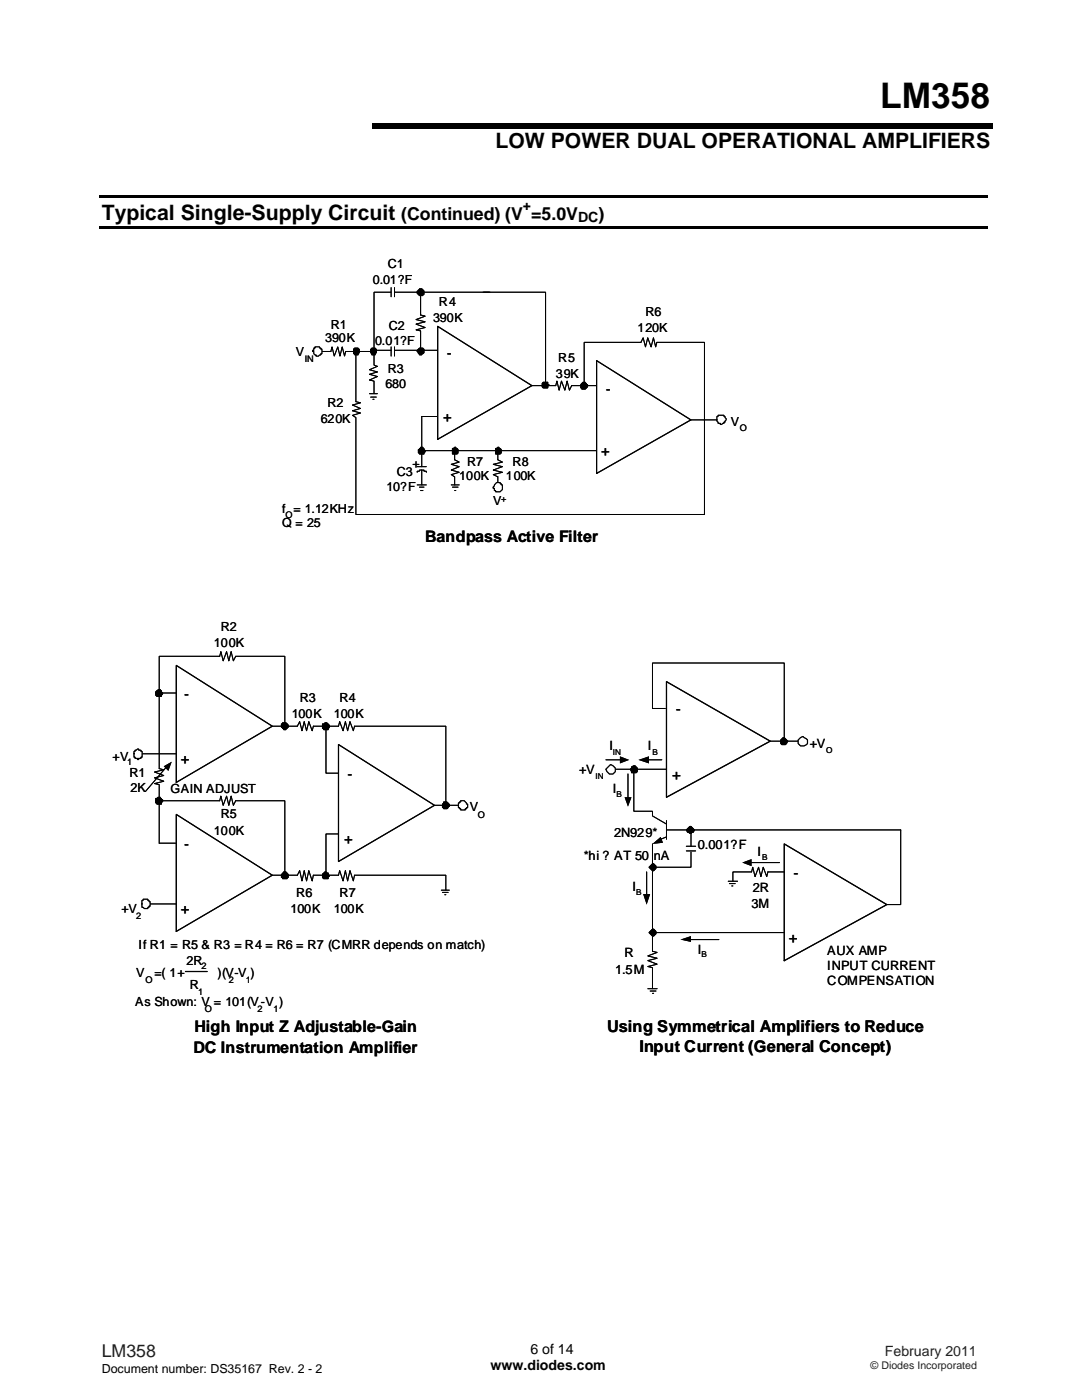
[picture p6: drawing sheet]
<svg xmlns="http://www.w3.org/2000/svg" width="216mm" height="279mm" viewBox="0 0 216 279" stroke-linecap="round" stroke-linejoin="round" font-family="sans-serif">
<path d="M19.8 39h177.2v.5h-177.2zM74.3 24.5h123.8v1.1h-123.8zM19.8 45.1h177.2v.5h-177.2z" fill="#000"/>
<g fill="none" stroke="#000" stroke-width=".2">
<path d="M78 58.3h-3.4v14.6l.7 .2-1.6 .7 1.6 .4-1.6 .5 1.6 .4-1.6 .7 .9 .3v2.5M78 57.4v1.8M78.7 58.3h5.2M78.7 57.4v1.8M83.2 58.1h.3v-.3h.2v-.2h.5l.4 .5v.7h-.2v.2h-.7a.72 .72 0 0 1-.5-.9zM96.4 58.3h12.5v18.2M97.7 58.3h-13.8v4.6l.9 .2-1.8 .7 1.8 .4-1.8 .5 1.8 .7-1.8 .4 .9 .2v4.1M64.2 70.1h1.8l.3-.9 .4 1.9 .7-1.9 .4 1.9 .5-1.9 .4 1.9 .3-1h5.9M70.5 69.7l.3-.2h.7v.2h.2v.7l-.2 .2v.2h-.7v-.2h-.3zM71 69.9v10.3M73.7 78.6h1.6M74 69.7h.2v-.2h.7v.2h.2v.7l-.2 .2v.2h-.7v-.2l-.2-.2z"/>
<path d="M74 79.2h1.1M74.4 79.7h.2M74.6 69.9h3.4M78 69.2v1.9M78.7 69.9h8.6M78.7 69.2v1.9M83.2 69.9l.5-.4h.7v.2h.2v.7l-.2 .2h-.2v.2h-.5v-.2h-.2l-.3-.5zM106.1 77h4.8M83.2 94.3v-.3h.5v-.2h.9v.2h.5v.3M83.2 96.8h1.9M83.2 93.1h1.9M83.7 97.2h.9"/>
<path d="M83.9 97.9h.5M84.2 83.1h2.9h-2.9v10M84.2 93.8v3M84.4 89.9h34.6M90 96.8h1.6M90.3 97.2h1.1M90.7 91.8l.9 .4-1.6 .5 1.6 .4-1.6 .7 1.6 .5-1.6 .4 .7 .5M90.7 97.9h.3M99.3 91.8l.9 .4-1.8 .5 1.8 .4-1.8 .7 1.8 .5-1.8 .4 .9 .5"/>
</g>
<path d="M87.3 65.1l18.8 11.9-18.8 10.7z" fill="none" stroke="#000" stroke-width=".23"/>
<g fill="#000">
<path d="M83.2 58.1h.3v-.2h.2v-.3h.5l.4 .5v.7h-.2v.2h-.7l-.5-.5z" fill-rule="evenodd"/>
<path d="M70.5 69.7l.3-.2h.7v.2h.2v.7l-.2 .2v.2h-.7v-.2h-.3z" fill-rule="evenodd"/>
<path d="M74 69.7h.2v-.2h.7v.2h.2v.7l-.2 .2v.2h-.7v-.2l-.2-.2z" fill-rule="evenodd"/>
<path d="M83.2 69.9l.5-.4h.7v.2h.2v.7l-.2 .2h-.2v.2h-.5v-.2h-.2l-.3-.5z" fill-rule="evenodd"/>
</g>
<path d="M62.6 69.5h.3v-.3h.9v.3l.4 .2v.9h-.2v.2h-.2l-.3 .3h-.4v-.3l-.5-.2v-.5h-.2v-.2h.2z" fill-rule="evenodd" fill="#fff"/>
<path d="M62.6 69.5h.3v-.3h.9v.3l.4 .2v.9h-.2v.2h-.2l-.3 .3h-.4v-.3l-.5-.2v-.5h-.2v-.2h.2z" fill="none" stroke="#000" stroke-width=".23"/>
<path d="M71 80.2l.9 .2-1.6 .4 1.6 .7-1.6 .5 1.6 .4-1.6 .5 .7 .4v19.4h69.6M90.7 89.9v1.9M90.7 95.2v1.6M99.3 89.9v1.9M99.3 95.2v1.6" fill="none" stroke="#000" stroke-width=".2"/>
<path d="M99.1 96.3h.7l.2 .5h.2v.9l-.4 .4h-.9v-.2h-.2v-.4h-.3l.3-.7z" fill-rule="evenodd" fill="#fff"/>
<path d="M119 72l18.9 11.8-18.9 10.7zM99.1 96.3h.7l.2 .5h.2v.9l-.4 .4h-.9v-.2h-.2v-.4h-.3l.3-.7z" fill="none" stroke="#000" stroke-width=".23"/>
<g fill="#000">
<path d="M108.4 76.3h.9v.5h.2v.2h-.2v.4h-.9a.86 .86 0 0 1 0-1.1z" fill-rule="evenodd"/>
<path d="M116.1 76.5l.2-.2h.5v.2h.2v.3h.2v.4l-.4 .5h-.7v-.3h-.2v-.6z" fill-rule="evenodd"/>
<path d="M83.5 89.7h.2v-.2h.2v-.2h.5v.2h.2l.2 .4-.2 .7h-.9v-.2h-.2z" fill-rule="evenodd"/>
<path d="M90.3 89.5l.7-.2v.2h.2l.2 .2v.7l-.2 .2h-.9z" fill-rule="evenodd"/>
<path d="M98.9 89.5l.7-.2v.2h.2l.2 .2v.7l-.2 .2h-.9z" fill-rule="evenodd"/>
</g>
<path d="M108.4 76.3h.9v.5h.2v.2h-.2v.4h-.9a.86 .86 0 0 1 0-1.1zM110.9 77l.2-.9 .5 1.8 .4-1.8 .7 1.8 .5-1.8 .4 1.8 .5-.9h4.9M116.1 76.5l.2-.2h.5v.2h.2v.3h.2v.4l-.4 .5h-.7v-.3h-.2v-.6zM116.6 76.8v-8.5h11.3l.4-.9 .5 1.8 .4-1.8 .7 1.8 .5-1.8 .4 1.8 .3-.9h9.5v34.4M83.5 89.7h.2v-.2h.2v-.2h.5v.2h.2l.2 .4-.2 .7h-.9v-.2h-.2zM90.3 89.5l.7-.2v.2h.2l.2 .2v.7l-.2 .2h-.9zM98.9 89.5l.7-.2v.2l.4 .2v.7l-.2 .2h-.9zM137.9 83.8h5.2" fill="none" stroke="#000" stroke-width=".2"/>
<path d="M143.1 83.1h.2v-.2h1.1v.2h.3l.2 .5-.2 .6h-.3v.3h-.2l-.2 .2h-.3v-.2h-.4v-.3l-.2-.2z" fill-rule="evenodd" fill="#fff"/>
<path d="M87.3 65.1l18.8 11.9-18.8 10.7zM143.3 82.9h1.1v.2h.3l.2 .7-.2 .4h-.3v.3h-.2l-.2 .2h-.3v-.2h-.4v-.3l-.2-.2v-.9h.2z" fill="none" stroke="#000" stroke-width=".23"/>
<g fill="none" stroke="#000" stroke-width=".2">
<path d="M78 58.3h-3.4v14.6l.7 .2-1.6 .7 1.6 .4-1.6 .5 1.6 .4-1.6 .7 .9 .3v2.5M78 57.4v1.8M78.7 58.3h5.2M78.7 57.4v1.8M83.2 58.1h.3v-.3h.2v-.2h.5l.4 .5v.7h-.2v.2h-.7a.72 .72 0 0 1-.5-.9zM96.4 58.3h12.5v18.2M97.7 58.3h-13.8v4.6l.9 .2-1.8 .7 1.8 .4-1.8 .5 1.8 .7-1.8 .4 .9 .2v4.1M64.2 70.1h1.8l.3-.9 .4 1.9 .7-1.9 .4 1.9 .5-1.9 .4 1.9 .3-1h5.9M70.5 69.7l.3-.2h.7v.2h.2v.7l-.2 .2v.2h-.7v-.2h-.3zM71 69.9v10.3M73.7 78.6h1.6M74 69.7h.2v-.2h.7v.2h.2v.7l-.2 .2v.2h-.7v-.2l-.2-.2z"/>
<path d="M74 79.2h1.1M74.4 79.7h.2M74.6 69.9h3.4M78 69.2v1.9M78.7 69.9h8.6M78.7 69.2v1.9M83.2 69.9l.5-.4h.7v.2h.2v.7l-.2 .2h-.2v.2h-.5v-.2h-.2l-.3-.5zM106.1 77h4.8M83.2 94.3v-.3h.5v-.2h.9v.2h.5v.3M83.2 96.8h1.9M83.2 93.1h1.9M83.7 97.2h.9"/>
<path d="M83.9 97.9h.5M84.2 83.1h2.9h-2.9v10M84.2 93.8v3M84.4 89.9h34.6M90 96.8h1.6M90.3 97.2h1.1M90.7 91.8l.9 .4-1.6 .5 1.6 .4-1.6 .7 1.6 .5-1.6 .4 .7 .5M90.7 97.9h.3M99.3 91.8l.9 .4-1.8 .5 1.8 .4-1.8 .7 1.8 .5-1.8 .4 .9 .5"/>
</g>
<g fill="#000">
<path d="M83.2 58.1h.3v-.2h.2v-.3h.5l.4 .5v.7h-.2v.2h-.7l-.5-.5z" fill-rule="evenodd"/>
<path d="M70.5 69.7l.3-.2h.7v.2h.2v.7l-.2 .2v.2h-.7v-.2h-.3z" fill-rule="evenodd"/>
<path d="M74 69.7h.2v-.2h.7v.2h.2v.7l-.2 .2v.2h-.7v-.2l-.2-.2z" fill-rule="evenodd"/>
<path d="M83.2 69.9l.5-.4h.7v.2h.2v.7l-.2 .2h-.2v.2h-.5v-.2h-.2l-.3-.5z" fill-rule="evenodd"/>
</g>
<path d="M62.6 69.5h.3v-.3h.9v.3l.4 .2v.9h-.2v.2h-.2l-.3 .3h-.4v-.3l-.5-.2v-.5h-.2v-.2h.2z" fill-rule="evenodd" fill="#fff"/>
<path d="M62.6 69.5h.3v-.3h.9v.3l.4 .2v.9h-.2v.2h-.2l-.3 .3h-.4v-.3l-.5-.2v-.5h-.2v-.2h.2z" fill="none" stroke="#000" stroke-width=".23"/>
<path d="M71 80.2l.9 .2-1.6 .4 1.6 .7-1.6 .5 1.6 .4-1.6 .5 .7 .4v19.4h69.6M90.7 89.9v1.9M90.7 95.2v1.6M99.3 89.9v1.9M99.3 95.2v1.6" fill="none" stroke="#000" stroke-width=".2"/>
<path d="M99.1 96.3h.7l.2 .5h.2v.9l-.4 .4h-.9v-.2h-.2v-.4h-.3l.3-.7z" fill-rule="evenodd" fill="#fff"/>
<path d="M119 72l18.9 11.8-18.9 10.7zM99.1 96.3h.7l.2 .5h.2v.9l-.4 .4h-.9v-.2h-.2v-.4h-.3l.3-.7z" fill="none" stroke="#000" stroke-width=".23"/>
<g fill="#000">
<path d="M108.4 76.3h.9v.5h.2v.2h-.2v.4h-.9a.86 .86 0 0 1 0-1.1z" fill-rule="evenodd"/>
<path d="M116.1 76.5l.2-.2h.5v.2h.2v.3h.2v.4l-.4 .5h-.7v-.3h-.2v-.6z" fill-rule="evenodd"/>
<path d="M83.5 89.7h.2v-.2h.2v-.2h.5v.2h.2l.2 .4-.2 .7h-.9v-.2h-.2z" fill-rule="evenodd"/>
<path d="M90.3 89.5l.7-.2v.2h.2l.2 .2v.7l-.2 .2h-.9z" fill-rule="evenodd"/>
<path d="M98.9 89.5l.7-.2v.2h.2l.2 .2v.7l-.2 .2h-.9z" fill-rule="evenodd"/>
</g>
<path d="M108.4 76.3h.9v.5h.2v.2h-.2v.4h-.9a.86 .86 0 0 1 0-1.1zM110.9 77l.2-.9 .5 1.8 .4-1.8 .7 1.8 .5-1.8 .4 1.8 .5-.9h4.9M116.1 76.5l.2-.2h.5v.2h.2v.3h.2v.4l-.4 .5h-.7v-.3h-.2v-.6zM116.6 76.8v-8.5h11.3l.4-.9 .5 1.8 .4-1.8 .7 1.8 .5-1.8 .4 1.8 .3-.9h9.5v34.4M83.5 89.7h.2v-.2h.2v-.2h.5v.2h.2l.2 .4-.2 .7h-.9v-.2h-.2zM90.3 89.5l.7-.2v.2h.2l.2 .2v.7l-.2 .2h-.9zM98.9 89.5l.7-.2v.2l.4 .2v.7l-.2 .2h-.9zM137.9 83.8h5.2" fill="none" stroke="#000" stroke-width=".2"/>
<path d="M143.1 83.1h.2v-.2h1.1v.2h.3l.2 .5-.2 .6h-.3v.3h-.2l-.2 .2h-.3v-.2h-.4v-.3l-.2-.2z" fill-rule="evenodd" fill="#fff"/>
<path d="M143.3 82.9h1.1v.2h.3l.2 .7-.2 .4h-.3v.3h-.2l-.2 .2h-.3v-.2h-.4v-.3l-.2-.2v-.9h.2zM35.2 132.8l19.1 12.1-19.1 11.2zM67.5 148.6l19.2 12.1-19.2 11.2zM35.2 162.5l19.1 12.2-19.1 11.2z" fill="none" stroke="#000" stroke-width=".23"/>
<path d="M31.8 138.3h3.4M28.3 150.4h6.9M31.8 159.8h12l.3-.9 .4 1.8 .7-1.8 .5 1.8 .4-1.8 .5 1.8 .4-.9h9.8v14.9M54.3 144.9h5l.5-.9 .5 1.8 .4-1.8 .5 1.8 .4-1.8 .7 1.8 .2-.9h5l.3-.9 .7 1.8 .4-1.8 .5 1.8 .4-1.8 .7 1.8 .2-.9h18.3v15.8M56.8 144.9v-13.9h-9.8l-.4 .9-.5-1.9-.4 1.9-.5-1.9-.7 1.9-.4-1.9-.3 1h-12v22.4l.9 .2-1.9 .5 1.9 .7-1.9 .4 1.9 .7-1.9 .5 1 .2v11.7h3.4M65 144.9v9.4h2.5M54.3 174.7h5l.5-.9 .5 2 .4-2 .5 2 .4-2 .7 2 .2-1.1h5l.3-.9 .7 2 .4-2 .5 2 .4-2 .7 2 .2-1.1h18.3v3M67.5 166.4h-2.5v8.3M86.7 160.7h4.8" fill="none" stroke="#000" stroke-width=".2"/>
<path d="M27 149.7l.7-.2v.2h.4v.3h.2v1.1h-.2v.2h-.4v.3h-.3v-.3h-.4v-.2h-.2v-1.1h.2z" fill-rule="evenodd" fill="#fff"/>
<path d="M27 149.7l.7-.2v.2h.4v.3h.2v1.1h-.2v.2h-.4v.3h-.3v-.3h-.4v-.2h-.2v-1.1h.2z" fill="none" stroke="#000" stroke-width=".23"/>
<path d="M29.9 180.4h5.3" fill="none" stroke="#000" stroke-width=".2"/>
<path d="M28.6 179.5h.9v.2h.2v.2h.2v.9h-.2v.3h-.2v.2h-.7l-.2-.2h-.3v-1.4h.3z" fill-rule="evenodd" fill="#fff"/>
<path d="M28.6 179.5h.9v.2h.2v.2h.2v.9h-.2v.3h-.2v.2h-.7l-.2-.2h-.3v-1.4h.3z" fill="none" stroke="#000" stroke-width=".23"/>
<g fill="#000">
<path d="M31.1 138.1l.2-.3h.2v-.2h.5v.2h.2v.3l.2 .2-.2 .7h-.9l-.2-.3z" fill-rule="evenodd"/>
<path d="M31.1 159.3h.2l.2-.2h.5v.2h.2v.3h.2v.4h-.2v.5h-.9v-.2h-.2z" fill-rule="evenodd"/>
<path d="M56.2 144.5h.2v-.2h.7l.4 .4v.5h-.2v.2h-.2v.2h-.5l-.2-.4h-.2z" fill-rule="evenodd"/>
<path d="M64.3 144.5h.5v-.2h.5v.2l.4 .2v.5l-.2 .2v.2h-.9v-.2h-.3z" fill-rule="evenodd"/>
<path d="M56.6 174h.5v.2h.2v.3h.2v.6h-.2v.3h-.9v-.3h-.2v-.6h.2z" fill-rule="evenodd"/>
<path d="M64.3 174.5l.3-.3h.2v-.2l.7 .2v.5h.2v.2h-.2v.5h-.9l-.3-.3z" fill-rule="evenodd"/>
<path d="M88.5 160h.7v.3h.2v.2h.3v.5h-.3v.2l-.2 .2h-.7v-.2h-.2v-.7z" fill-rule="evenodd"/>
</g>
<path d="M31.1 138.1l.2-.3h.2v-.2h.5v.2h.2v.3l.2 .2-.2 .7h-.9l-.2-.3zM31.1 159.3h.2l.2-.2h.5v.2h.2v.3h.2v.4h-.2v.5h-.9v-.2h-.2zM56.2 144.5h.2v-.2h.7l.4 .4v.5h-.2v.2h-.2v.2h-.5v-.2h-.2v-.2h-.2zM64.3 144.5h.5v-.2h.5v.2h.2v.2h.2v.5l-.2 .2v.2h-.9v-.2h-.3zM56.4 174.2h.2v-.2h.5v.2h.2v.3h.2v.6h-.2v.3h-.9v-.3h-.2v-.6h.2zM64.3 174.5l.3-.3h.2v-.2l.7 .2v.5h.2v.2h-.2v.5h-.9l-.3-.3zM88.5 160h.7v.3h.2v.2h.3v.5h-.3v.2l-.2 .2h-.7v-.2h-.2v-.7z" fill="none" stroke="#000" stroke-width=".2"/>
<path d="M91.5 160.3h.2v-.3h.2v-.2h.7l.5 .5v.2h.2v.7l-.5 .2v.2h-.9v-.2h-.2v-.2h-.2z" fill-rule="evenodd" fill="#fff"/>
<path d="M35.2 132.8l19.1 12.1-19.1 11.2zM67.5 148.6l19.2 12.1-19.2 11.2zM91.9 159.8h.7l.5 .5v.2h.2v.7l-.5 .2v.2h-.9v-.2h-.2v-.2h-.2v-.9h.2v-.3h.2zM35.2 162.5l19.1 12.2-19.1 11.2zM37 193.9h4.3" fill="none" stroke="#000" stroke-width=".23"/>
<g fill="none" stroke="#000" stroke-width=".2">
<path d="M31.8 138.3h3.4M28.3 150.4h6.9M31.8 159.8h12l.3-.9 .4 1.8 .7-1.8 .5 1.8 .4-1.8 .5 1.8 .4-.9h9.8v14.9M33.1 153.2l-4.1 4.8M54.3 144.9h5l.5-.9 .5 1.8 .4-1.8 .5 1.8 .4-1.8 .7 1.8 .2-.9h5l.3-.9 .7 1.8 .4-1.8 .5 1.8 .4-1.8 .7 1.8 .2-.9h18.3v15.8M56.8 144.9v-13.9h-9.8l-.4 .9-.5-1.9-.4 1.9-.5-1.9-.7 1.9-.4-1.9-.3 1h-12v22.4l.9 .2-1.9 .5 1.9 .7-1.9 .4 1.9 .7-1.9 .5 1 .2v11.7h3.4M65 144.9v9.4h2.5M54.3 174.7h5l.5-.9 .5 2 .4-2 .5 2 .4-2 .7 2 .2-1.1h5l.3-.9 .7 2 .4-2 .5 2 .4-2 .7 2 .2-1.1h18.3v3M67.5 166.4h-2.5v8.3M86.7 160.7h4.8M88.1 177.7h1.6M88.3 178.1h1.1"/>
<path d="M88.8 178.6h.2"/>
</g>
<path d="M32.7 152.9l1.6-.9-.7 1.9z" fill="#000"/>
<path d="M27 149.7l.7-.2v.2h.4v.3h.2v1.1h-.2v.2h-.4v.3h-.3v-.3h-.4v-.2h-.2v-1.1h.2z" fill-rule="evenodd" fill="#fff"/>
<path d="M27 149.7l.7-.2v.2h.4v.3h.2v1.1h-.2v.2h-.4v.3h-.3v-.3h-.4v-.2h-.2v-1.1h.2z" fill="none" stroke="#000" stroke-width=".23"/>
<path d="M29.9 180.4h5.3" fill="none" stroke="#000" stroke-width=".2"/>
<path d="M28.6 179.5h.9v.2h.2v.2h.2v.9h-.2v.3h-.2v.2h-.7l-.2-.2h-.3v-1.4h.3z" fill-rule="evenodd" fill="#fff"/>
<path d="M28.6 179.5h.9v.2h.2v.2h.2v.9h-.2v.3h-.2v.2h-.7l-.2-.2h-.3v-1.4h.3z" fill="none" stroke="#000" stroke-width=".23"/>
<g fill="#000">
<path d="M31.1 138.1l.2-.3h.2v-.2h.5v.2h.2v.3l.2 .2-.2 .7h-.9l-.2-.3z" fill-rule="evenodd"/>
<path d="M31.1 159.3h.2l.2-.2h.5v.2h.2v.3h.2v.4h-.2v.5h-.9v-.2h-.2z" fill-rule="evenodd"/>
<path d="M56.2 144.5h.2v-.2h.7l.4 .4v.5h-.2v.2h-.2v.2h-.5l-.2-.4h-.2z" fill-rule="evenodd"/>
<path d="M64.3 144.5h.5v-.2h.5v.2l.4 .2v.5l-.2 .2v.2h-.9v-.2h-.3z" fill-rule="evenodd"/>
<path d="M56.6 174h.5v.2h.2v.3h.2v.6h-.2v.3h-.9v-.3h-.2v-.6h.2z" fill-rule="evenodd"/>
<path d="M64.3 174.5l.3-.3h.2v-.2l.7 .2v.5h.2v.2h-.2v.5h-.9l-.3-.3z" fill-rule="evenodd"/>
<path d="M88.5 160h.7v.3h.2v.2h.3v.5h-.3v.2l-.2 .2h-.7v-.2h-.2v-.7z" fill-rule="evenodd"/>
</g>
<path d="M31.1 138.1l.2-.3h.2v-.2h.5v.2h.2v.3l.2 .2-.2 .7h-.9l-.2-.3zM31.1 159.3h.2l.2-.2h.5v.2h.2v.3h.2v.4h-.2v.5h-.9v-.2h-.2zM56.2 144.5h.2v-.2h.7l.4 .4v.5h-.2v.2h-.2v.2h-.5v-.2h-.2v-.2h-.2zM64.3 144.5h.5v-.2h.5v.2h.2v.2h.2v.5l-.2 .2v.2h-.9v-.2h-.3zM56.4 174.2h.2v-.2h.5v.2h.2v.3h.2v.6h-.2v.3h-.9v-.3h-.2v-.6h.2zM64.3 174.5l.3-.3h.2v-.2l.7 .2v.5h.2v.2h-.2v.5h-.9l-.3-.3zM88.5 160h.7v.3h.2v.2h.3v.5h-.3v.2l-.2 .2h-.7v-.2h-.2v-.7z" fill="none" stroke="#000" stroke-width=".2"/>
<path d="M91.5 160.3h.2v-.3h.2v-.2h.7l.5 .5v.2h.2v.7l-.5 .2v.2h-.9v-.2h-.2v-.2h-.2z" fill-rule="evenodd" fill="#fff"/>
<path d="M133 136l20.7 11.9-20.7 11.2zM91.9 159.8h.7l.5 .5v.2h.2v.7l-.5 .2v.2h-.9v-.2h-.2v-.2h-.2v-.9h.2v-.3h.2zM156.5 168.4l20.5 12.1-20.5 11.2zM37 193.9h4.3" fill="none" stroke="#000" stroke-width=".23"/>
<g fill="none" stroke="#000" stroke-width=".2">
<path d="M33.1 153.2l-4.1 4.8M120.9 151.6h2.8M122.8 153.5h10.2M125.3 154.5v4.8M126 153.1l.7-.3 .5 .5v.7l-.3 .2h-.9l-.2-.7 .2-.2zM126.5 153.5v8.4h3.7v.9l2.8 1.7M129.3 151.6h2.8M132.8 141.4h-2.6v-9.1h26.3v15.6M153.7 147.9h5.6M155.8 147.7l.5-.5h.2l.7 .7-.5 .7h-.7l-.2-.2zM88.1 177.7h1.6M88.3 178.1h1.1"/>
<path d="M88.8 178.6h.2M129 174v4.7M129.5 173.1l.7-.7h.2l.5 .4v.5l-.5 .5h-.2zM130.2 168.4v21.4l.9 .3-1.8 .7 1.8 .4-1.8 .5 1.8 .7-1.8 .5 .9 .2v4.2M133 163.8v3.7M133 165.6h46.7M133 167l-1.2 .5M136.9 165.6l.7-.7h.3l.7 .7-.3 .5h-.2l-.2 .2-.7-.2zM136.9 168.9h1.9M136.9 169.8h1.9M137.9 165.6v3.3M137.9 170.1v3h-7.7"/>
<path d="M145.3 175.9h1.9M145.5 176.3h1.2M146 176.8h.2M156.5 174h-3.3l-.2 .9-.7-1.8-.5 1.8-.4-1.8-.7 1.8-.5-1.8-.2 .9h-3.8v1.9M129.3 197.3h1.8M129.5 186.1l.7-.7h.2l.5 .5v.5l-.5 .4h-.2zM129.7 197.8h1.2M130.2 186.1h26.3M130.2 198.2h.2M137.6 187.5h5.8"/>
</g>
<g fill="#000">
<path d="M32.7 152.9l1.6-.9-.7 1.9zM123.7 150.9l1.8 .8-1.8 .7zM124.6 159.1h1.4l-.7 1.9zM127.4 151.7l2.1-.8v1.5zM128.3 178.4h1.4l-.7 2.1zM130.2 168.4l1.6-1.4 .5 1.2zM135.8 187.5l2.1-.7v1.2z"/>
<path d="M126 153.1l.7-.3 .5 .5v.7l-.3 .2h-.9l-.2-.7 .2-.2z" fill-rule="evenodd"/>
<path d="M155.8 147.7l.5-.5h.2l.7 .7-.5 .7h-.7l-.2-.2z" fill-rule="evenodd"/>
<path d="M129.5 173.1l.7-.7h.2l.5 .4v.5l-.5 .5h-.2z" fill-rule="evenodd"/>
<path d="M136.9 165.6l.7-.7h.3l.7 .7-.3 .5h-.2l-.2 .2-.7-.2z" fill-rule="evenodd"/>
<path d="M129.5 186.1l.7-.7h.2l.5 .5v.5l-.5 .4h-.2z" fill-rule="evenodd"/>
</g>
<path d="M120.9 153.5l.9-.9 1 .7v.7l-.5 .5h-.7z" fill-rule="evenodd" fill="#fff"/>
<path d="M121.8 152.6l1 .7v.7l-.5 .5h-.7l-.7-1z" fill="none" stroke="#000" stroke-width=".23"/>
<path d="M159.3 147.7l.9-.7 .9 .7v.7l-.7 .4h-.7l-.4-.4z" fill-rule="evenodd" fill="#fff"/>
<path d="M133 136l20.7 11.9-20.7 11.2zM159.7 147.2l.5-.2 .9 .7v.7l-.2 .2-.5 .2h-.7l-.4-.4v-.7zM156.5 168.4l20.5 12.1-20.5 11.2z" fill="none" stroke="#000" stroke-width=".23"/>
<g fill="none" stroke="#000" stroke-width=".2">
<path d="M120.9 151.6h2.8M122.8 153.5h10.2M125.3 154.5v4.8M126 153.1l.7-.3 .5 .5v.7l-.3 .2h-.9l-.2-.7 .2-.2zM126.5 153.5v8.4h3.7v.9l2.8 1.7M129.3 151.6h2.8M132.8 141.4h-2.6v-9.1h26.3v15.6M153.7 147.9h5.6M155.8 147.7l.5-.5h.2l.7 .7-.5 .7h-.7l-.2-.2zM129 174v4.7M129.5 173.1l.7-.7h.2l.5 .4v.5l-.5 .5h-.2zM130.2 168.4v21.4l.9 .3-1.8 .7 1.8 .4-1.8 .5 1.8 .7-1.8 .5 .9 .2v4.2"/>
<path d="M133 165.6h46.7v14.9h-2.7M133 163.8v3.7M133 167l-1.2 .5M136.9 165.6l.7-.7h.3l.7 .7-.3 .5h-.2l-.2 .2-.7-.2zM136.9 168.9h1.9M136.9 169.8h1.9M137.9 165.6v3.3M137.9 170.1v3h-7.7M145.3 175.9h1.9M145.5 176.3h1.2M146 176.8h.2M150 172.1h5.6"/>
<path d="M156.5 174h-3.3l-.2 .9-.7-1.8-.5 1.8-.4-1.8-.7 1.8-.5-1.8-.2 .9h-3.8v1.9M129.3 197.3h1.8M129.5 186.1l.7-.7h.2l.5 .5v.5l-.5 .4h-.2zM129.7 197.8h1.2M130.2 186.1h26.3M130.2 198.2h.2M137.6 187.5h5.8"/>
</g>
<g fill="#000">
<path d="M123.7 150.9l1.8 .8-1.8 .7zM124.6 159.1h1.4l-.7 1.9zM127.4 151.7l2.1-.8v1.5zM128.3 178.4h1.4l-.7 2.1zM130.2 168.4l1.6-1.4 .5 1.2zM148.1 172.1l1.9-.7v1.4zM135.8 187.5l2.1-.7v1.2z"/>
<path d="M126 153.1l.7-.3 .5 .5v.7l-.3 .2h-.9l-.2-.7 .2-.2z" fill-rule="evenodd"/>
<path d="M155.8 147.7l.5-.5h.2l.7 .7-.5 .7h-.7l-.2-.2z" fill-rule="evenodd"/>
<path d="M129.5 173.1l.7-.7h.2l.5 .4v.5l-.5 .5h-.2z" fill-rule="evenodd"/>
<path d="M136.9 165.6l.7-.7h.3l.7 .7-.3 .5h-.2l-.2 .2-.7-.2z" fill-rule="evenodd"/>
<path d="M129.5 186.1l.7-.7h.2l.5 .5v.5l-.5 .4h-.2z" fill-rule="evenodd"/>
</g>
<path d="M120.9 153.5l.9-.9 1 .7v.7l-.5 .5h-.7z" fill-rule="evenodd" fill="#fff"/>
<path d="M121.8 152.6l1 .7v.7l-.5 .5h-.7l-.7-1z" fill="none" stroke="#000" stroke-width=".23"/>
<path d="M159.3 147.7l.9-.7 .9 .7v.7l-.7 .4h-.7l-.4-.4z" fill-rule="evenodd" fill="#fff"/>
<path d="M159.7 147.2l.5-.2 .9 .7v.7l-.2 .2-.5 .2h-.7l-.4-.4v-.7z" fill="none" stroke="#000" stroke-width=".23"/>
<path d="M150 172.1h5.6M179.7 165.6v14.9h-2.7" fill="none" stroke="#000" stroke-width=".2"/>
<path d="M148.1 172.1l1.9-.7v1.4z" fill="#000"/>
<text font-size="7" x="175.6" y="21.6">LM358</text>
<g font-size="4.2">
<text x="98.8" y="29.5">LOW POWER DUAL OPERATIONAL AMPLIFIERS</text>
<text x="20.3" y="43.8">Typical Single-Supply Circuit</text>
</g>
<g font-size="3.5">
<text x="80.1" y="43.8">(Continued) (V =5.0V</text>
<text x="119.4" y="43.8">)</text>
</g>
<text font-size="3.5" fill="#231f20" x="20.3" y="270.9">LM358</text>
<g font-size="3.3">
<text x="121.1" y="205.9">Using Symmetrical Amplifiers to Reduce</text>
<text x="127.6" y="209.9">Input Current (General Concept)</text>
</g>
<g font-size="3.2">
<text x="84.8" y="108.1">Bandpass Active Filter</text>
<text x="38.8" y="206">High Input Z Adjustable-Gain</text>
<text x="38.6" y="210.1">DC Instrumentation Amplifier</text>
</g>
<g font-size="3">
<text x="89.1" y="71.5">-</text>
<text x="120.9" y="78.6">-</text>
<text x="88.5" y="84.2">+</text>
<text x="120" y="91.1">+</text>
<text x="36.8" y="139.4">-</text>
<text x="134.9" y="142.6">-</text>
<text x="36.1" y="152.5">+</text>
<text x="69.4" y="155.4">-</text>
<text x="134.2" y="155.6">+</text>
<text x="36.8" y="169.4">-</text>
<text x="68.7" y="168.5">+</text>
<text x="158.3" y="175.2">-</text>
<text x="36.1" y="182.5">+</text>
<text x="157.4" y="188.2">+</text>
</g>
<g font-size="2.8">
<text x="104.4" y="41.9">+</text>
<text x="115.3" y="44.3">DC</text>
<text x="97.9" y="273.5">www.diodes.com</text>
<text x="105.8" y="270.2">6 of 14</text>
</g>
<text font-size="2.8" fill="#231f20" x="176.6" y="270.6">February 2011</text>
<g font-size="2.6">
<text x="121.6" y="149.8">I</text>
<text x="129.3" y="149.8">I</text>
<text x="161.6" y="149.3">+V</text>
<text x="115.5" y="154.5">+V</text>
<text x="122.3" y="158.2">I</text>
<text x="122.5" y="167">2N929*</text>
<text x="116.5" y="171.7">*hi ? AT 50 nA</text>
<text x="139.3" y="169.4">0.001?F</text>
<text x="151.1" y="170.8">I</text>
<text x="126.2" y="177.7">I</text>
<text x="150.2" y="178">2R</text>
<text x="150" y="181.2">3M</text>
<text x="124.6" y="191">R</text>
<text x="139.3" y="190.3">I</text>
<text x="165.1" y="190.5">AUX AMP</text>
<text x="122.8" y="194.3">1.5M</text>
<text x="165.1" y="193.6">INPUT CURRENT</text>
<text x="165.1" y="196.6">COMPENSATION</text>
</g>
<g font-size="2.5">
<text x="77.4" y="53.5">C1</text>
<text x="74.4" y="56.7">0.01?F</text>
<text x="66" y="65.6">R1</text>
<text x="77.6" y="65.8">C2</text>
<text x="86.4" y="64.2">390K</text>
<text x="87.5" y="61">R4</text>
<text x="128.8" y="63.1">R6</text>
<text x="59" y="71.1">V</text>
<text x="64.9" y="68.3">390K</text>
<text x="74.9" y="68.8">0.01?F</text>
<text x="127.2" y="66.3">120K</text>
<text x="76.9" y="77.4">680</text>
<text x="77.4" y="74.5">R3</text>
<text x="110.9" y="75.4">39K</text>
<text x="111.4" y="72.2">R5</text>
<text x="65.3" y="81.3">R2</text>
<text x="64" y="84.5">620K</text>
<text x="145.8" y="84.9">V</text>
<text x="79.2" y="95">C3</text>
<text x="82.3" y="93.3">+</text>
<text x="91.6" y="95.9">100K</text>
<text x="93.2" y="92.9">R7</text>
<text x="100.9" y="95.9">100K</text>
<text x="102.3" y="92.9">R8</text>
<text x="77.1" y="97.9">10?F</text>
<text x="98.4" y="100.9">V</text>
<text x="56.3" y="105.2">Q = 25</text>
<text x="56.3" y="102.5">f = 1.12KHz</text>
<text x="44.1" y="125.9">R2</text>
<text x="42.7" y="129.1">100K</text>
<text x="58.2" y="143.3">100K</text>
<text x="59.8" y="140.1">R3</text>
<text x="66.6" y="143.3">100K</text>
<text x="67.8" y="140.1">R4</text>
<text x="22.4" y="151.8">+V</text>
<text x="25.8" y="155">R1</text>
<text x="26.1" y="158">2K</text>
<text x="34" y="158.2">GAIN ADJUST</text>
<text x="93.8" y="161.9">V</text>
<text x="42.7" y="166.7">100K</text>
<text x="44.1" y="163.2">R5</text>
<text x="59.1" y="179">R6</text>
<text x="67.8" y="179">R7</text>
<text x="24.2" y="182.2">+V</text>
<text x="58" y="182.2">100K</text>
<text x="66.6" y="182.2">100K</text>
<text x="27.7" y="189.3">If R1 = R5 &amp; R3 = R4 = R6 = R7 (CMRR depends on match)</text>
<text x="27.2" y="195">V</text>
<text x="30.8" y="195">=( 1+</text>
<text x="37.2" y="192.5">2R</text>
<text x="37.9" y="197.3">R</text>
<text x="43.4" y="195">)(V-V )</text>
<text x="27" y="200.8">As Shown: V = 101(V-V ))</text>
<text x="27" y="200.8">As Shown: V = 101(V-V</text>
<text x="20.3" y="274">Document number: DS35167 Rev. 2 - 2</text>
</g>
<text font-size="2.1" fill="#231f20" x="173.7" y="273.2">© Diodes Incorporated</text>
<g font-size="1.8">
<text x="60.8" y="72.2">IN</text>
<text x="147.6" y="86.1">O</text>
<text x="100" y="100.2">+</text>
<text x="57" y="103.4">O</text>
<text x="25.4" y="152.7">1</text>
<text x="95.4" y="163.2">O</text>
<text x="27.2" y="183.4">2</text>
<text x="29" y="196.2">O</text>
<text x="40.2" y="193.4">2</text>
<text x="45.7" y="196.2">2</text>
<text x="49.1" y="196.2">1</text>
<text x="39.5" y="198.5">1</text>
<text x="40.9" y="201.9">O</text>
<text x="51.4" y="201.9">2</text>
<text x="54.5" y="201.9">1</text>
</g>
<g font-size="1.6">
<text x="118.8" y="155.4">IN</text>
<text x="122.3" y="150.7">IN</text>
<text x="130.2" y="150.7">B</text>
<text x="164.8" y="150.2">O</text>
<text x="123" y="159.1">B</text>
<text x="152.1" y="171.7">B</text>
<text x="126.9" y="178.7">B</text>
<text x="140" y="191">B</text>
</g>
</svg>
